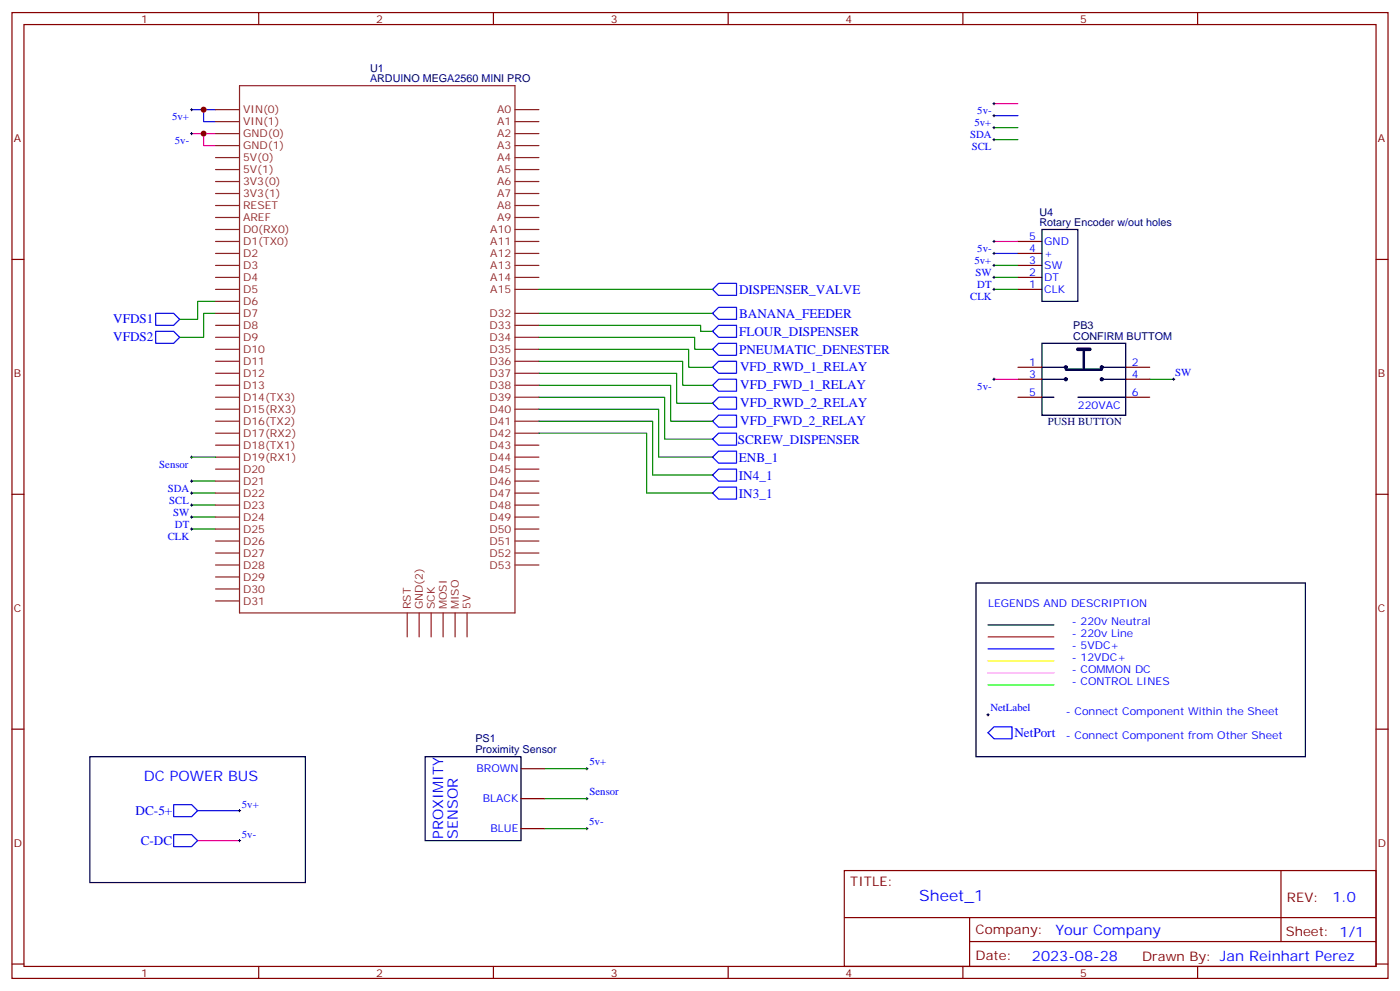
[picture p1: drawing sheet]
<svg xmlns="http://www.w3.org/2000/svg" width="412mm" height="292mm" viewBox="0 0 412 292" stroke-linecap="round" stroke-linejoin="round" font-family="sans-serif">
<g fill="none" stroke="#870000" stroke-width=".35">
<path d="M3.5 3.7h405.4v284.3h-405.4zM7.1 7.2h398.2v277.3h-398.2zM76.2 3.7v3.5M145.3 3.7v3.5M214.5 3.7v3.5M283.6 3.7v3.5M352.8 3.7v3.5M3.5 76.4h3.6M299.9 78.1h7M299.9 74.6h7M299.9 71.1h7M405.3 76.4h3.6"/>
<path d="M299.9 85.2h7M299.9 81.7h7M299.9 108.1h7M299.9 111.7h7M299.9 116.9h7M331.6 108.1h7.1M331.6 111.7h7.1M331.6 116.9h7.1M3.5 145.5h3.6M405.3 145.5h3.6M3.5 214.7h3.6M405.3 214.7h3.6"/>
<path d="M153.5 226.3h7M153.5 235.1h7M153.5 243.9h7M248.7 256.3h156.6v28.2h-156.6zM377.3 256.3v20.9M248.7 270.1h156.5M285.6 277.2h119.6M285.6 270.1v14.2M3.5 283.8h3.6M76.2 284.5v3.5M145.3 284.5v3.5M214.5 284.5v3.5"/>
<path d="M283.6 284.5v3.5M352.8 284.5v3.5M405.3 283.8h3.6"/>
</g>
<g fill="none" stroke="#008700" stroke-width=".35">
<path d="M292.8 37.6h7.1M292.8 41.1h7.1M292.8 78.1h7.1M63.5 92.3h-3.5v7h-7.1M63.5 88.7h-5.3v5.3h-5.3M158.7 95.8h47.7v1.7h3.5M158.7 99.3h45.9v3.5h5.3M158.7 92.3h51.2M158.7 85.2h51.2M292.8 85.2h7.1M292.8 81.7h7.1M158.7 116.9h37.1v12.4h14.1"/>
<path d="M158.7 102.8h44.1v5.3h7.1M158.7 106.4h42.4v7h8.8M158.7 109.9h40.6v8.8h10.6M158.7 113.4h38.9v10.6h12.3M338.7 111.7h7M56.4 134.6h7.1M158.7 120.5h35.3v14.1h15.9M158.7 124h33.6v15.9h17.6M158.7 127.5h31.8v17.7h19.4M56.4 155.8h7.1M56.4 152.2h7.1M56.4 148.7h7.1"/>
<path d="M56.4 145.2h7.1M56.4 141.6h7.1M160.5 226.3h12.4M160.5 235.1h12.4M160.5 243.9h12.4"/>
</g>
<g fill="none" stroke="#00f" stroke-width=".35">
<path d="M56.4 32.3h3.6M63.5 32.3h-3.5v3.5h3.5M292.8 34h7.1M292.8 74.6h7.1M45.9 97.5h5.3l1.7 1.8-1.7 1.8h-5.3zM45.9 92.3h5.3l1.7 1.7-1.7 1.8h-5.3zM209.9 92.3l1.8-1.8h5.3v3.5h-5.3zM209.9 97.5l1.8-1.7h5.3v3.5h-5.3zM209.9 85.2l1.8-1.8h5.3v3.6h-5.3zM209.9 118.7l1.8-1.8h5.3v3.6h-5.3zM209.9 108.1l1.8-1.7h5.3v3.5h-5.3zM209.9 113.4l1.8-1.7h5.3v3.5h-5.3z"/>
<path d="M209.9 102.8l1.8-1.7h5.3v3.5h-5.3zM209.9 124l1.8-1.8h5.3v3.6h-5.3zM209.9 129.3l1.8-1.8h5.3v3.6h-5.3zM209.9 134.6l1.8-1.8h5.3v3.5h-5.3zM209.9 139.9l1.8-1.8h5.3v3.5h-5.3zM209.9 145.2l1.8-1.8h5.3v3.5h-5.3zM291 191h19.4M291 215.7l1.8-1.7h5.3v3.5h-5.3zM51.2 236.9h5.2l1.8 1.8-1.8 1.7h-5.2zM58.2 238.7h12.4M51.2 245.7h5.2l1.8 1.8-1.8 1.7h-5.2z"/>
</g>
<path d="M291 201.6h19.4" fill="none" stroke="#0f0" stroke-width=".35"/>
<path d="M56.4 39.3h7.1M60 39.3v3.6h3.5M292.8 30.5h7.1M292.8 71.1h7.1M292.8 111.7h7.1M291 198.1h19.4M58.2 247.5h12.4" fill="none" stroke="#f0f" stroke-width=".35"/>
<path d="M306.9 67.6h10.6v21.1h-10.6zM306.9 101.1h24.7v21.1h-24.7zM306.9 116.9h3.5M306.9 111.7h7.1M306.9 108.1h7.1M317.5 116.9h14.1M324.6 111.7h7M324.6 108.1h7M287.5 171.6h97v51.2h-97zM291 184h19.4M26.5 222.8h63.5v37h-63.5zM125.2 222.8h28.3v24.7h-28.3z" fill="none" stroke="#000" stroke-width=".35"/>
<path d="M291 187.5h19.4" fill="none" stroke="#f00" stroke-width=".35"/>
<path d="M291 194.6h19.4" fill="none" stroke="#ff0" stroke-width=".35"/>
<g fill="none" stroke="#000" stroke-width=".29">
<path d="M56.1 39.3h.7M56.1 32.3h.7M56.4 31.9v.7M56.4 39v.7M292.5 37.6h.7M292.5 34h.7M292.5 30.5h.7M292.8 30.2v.7M292.8 33.7v.7M292.8 37.2v.7M292.5 41.1h.7M292.8 40.7v.8"/>
<path d="M292.5 78.1h.7M292.5 71.1h.7M292.5 74.6h.7M292.8 70.7v.7M292.8 74.3v.7M292.8 77.8v.7M292.5 85.2h.7M292.5 81.7h.7M292.8 81.3v.7M292.8 84.8v.7M292.5 111.7h.7M292.8 111.3v.7"/>
<path d="M345.4 111.7h.7M345.7 111.3v.7M56.1 134.6h.7M56.4 134.2v.7M56.1 145.2h.7M56.1 141.6h.7M56.1 155.8h.7M56.1 152.2h.7M56.1 148.7h.7M56.4 141.3v.7M56.4 144.8v.7M56.4 148.3v.7"/>
<path d="M56.4 151.9v.7M56.4 155.4v.7M290.7 210.4h.7M291 210.1v.7M70.2 238.7h.7M70.6 238.3v.7M172.5 226.3h.7M172.5 235.1h.7M172.9 226v.7M172.9 234.8v.7M70.2 247.5h.7M70.6 247.1v.7"/>
<path d="M172.5 243.9h.7M172.9 243.6v.7"/>
</g>
<path d="M317.5 102.8h3.5" fill="none" stroke="#000" stroke-width="1.1"/>
<path d="M314 108.8h10.6M319.3 102.8v6" fill="none" stroke="#000" stroke-width=".71"/>
<g fill="#000" stroke="#000" stroke-width=".35">
<circle cx="314" cy="108.1" r=".44"/>
<circle cx="314" cy="111.7" r=".44"/>
<circle cx="324.6" cy="108.1" r=".44"/>
<circle cx="324.6" cy="111.7" r=".44"/>
</g>
<g fill="none" stroke="#8c2424" stroke-width=".35">
<path d="M63.5 35.8h7.1M63.5 39.3h7.1M63.5 32.3h7.1M70.6 25.2h81.1v155.2h-81.1zM151.7 35.8h7M151.7 39.3h7M151.7 32.3h7M63.5 42.9h7.1M63.5 46.4h7.1M63.5 57h7.1M63.5 53.4h7.1M63.5 49.9h7.1"/>
<path d="M151.7 42.9h7M151.7 46.4h7M151.7 57h7M151.7 53.4h7M151.7 49.9h7M63.5 71.1h7.1M63.5 67.6h7.1M63.5 78.1h7.1M63.5 74.6h7.1M63.5 60.5h7.1M63.5 64h7.1M151.7 71.1h7"/>
<path d="M151.7 67.6h7M151.7 78.1h7M151.7 74.6h7M151.7 60.5h7M151.7 64h7M63.5 88.7h7.1M63.5 81.7h7.1M63.5 85.2h7.1M63.5 99.3h7.1M63.5 95.8h7.1M63.5 92.3h7.1M151.7 81.7h7"/>
<path d="M151.7 85.2h7M151.7 99.3h7M151.7 95.8h7M151.7 92.3h7M63.5 102.8h7.1M63.5 109.9h7.1M63.5 106.4h7.1M63.5 113.4h7.1M63.5 116.9h7.1M151.7 102.8h7M151.7 109.9h7M151.7 106.4h7"/>
<path d="M151.7 113.4h7M151.7 116.9h7M63.5 131.1h7.1M63.5 134.6h7.1M63.5 124h7.1M63.5 127.5h7.1M63.5 120.5h7.1M63.5 138.1h7.1M151.7 131.1h7M151.7 134.6h7M151.7 124h7M151.7 127.5h7"/>
<path d="M151.7 120.5h7M151.7 138.1h7M63.5 152.2h7.1M63.5 145.2h7.1M63.5 141.6h7.1M63.5 148.7h7.1M63.5 159.3h7.1M63.5 155.8h7.1M151.7 152.2h7M151.7 145.2h7M151.7 141.6h7M151.7 148.7h7"/>
<path d="M151.7 159.3h7M151.7 155.8h7M63.5 162.8h7.1M63.5 166.3h7.1M63.5 173.4h7.1M63.5 169.9h7.1M63.5 176.9h7.1M151.7 162.8h7M151.7 166.3h7M119.9 180.4v7.1M123.5 180.4v7.1M127 180.4v7.1"/>
<path d="M130.5 180.4v7.1M134.1 180.4v7.1M137.6 180.4v7.1"/>
</g>
<g fill="#c00">
<circle cx="60" cy="39.3" r=".88"/>
<circle cx="60" cy="32.3" r=".88"/>
</g>
<text font-size="4.6" fill="#00f" x="270.8" y="265.3">Sheet_1</text>
<g font-size="4.2" fill="#00f">
<text x="42.3" y="229.8">DC POWER BUS</text>
<text x="130.6" y="247" transform="rotate(-90 130.6 247)">PROXIMITY</text>
<text x="134.8" y="247" transform="rotate(-90 134.8 247)">SENSOR</text>
<text x="392.5" y="265.6">1.0</text>
<text x="310.9" y="275.1">Your Company</text>
<text x="304" y="282.9">2023-08-28</text>
</g>
<g font-size="3.9" fill="#00f">
<text x="217.7" y="86.6">DISPENSER_VALVE</text>
<text x="33.4" y="95.2">VFDS1</text>
<text x="217.7" y="93.5">BANANA_FEEDER</text>
<text x="33.4" y="100.5">VFDS2</text>
<text x="217.7" y="98.8">FLOUR_DISPENSER</text>
<text x="217.7" y="104.1">PNEUMATIC_DENESTER</text>
<text x="218" y="109.2">VFD_RWD_1_RELAY</text>
<text x="218" y="119.9">VFD_RWD_2_RELAY</text>
<text x="218" y="114.5">VFD_FWD_1_RELAY</text>
<text x="218" y="125.1">VFD_FWD_2_RELAY</text>
<text x="217.4" y="130.6">SCREW_DISPENSER</text>
<text x="217.7" y="135.9">ENB_1</text>
<text x="217.7" y="141.2">IN4_1</text>
<text x="217.7" y="146.5">IN3_1</text>
<text x="298.8" y="217">NetPort</text>
<text x="40" y="239.9">DC-5+</text>
<text x="41.5" y="248.7">C-DC</text>
</g>
<g font-size="3.9" fill="#800">
<text x="250.5" y="260.9">TITLE:</text>
<text x="379.1" y="265.6">REV:</text>
<text x="287.4" y="275.1">Company:</text>
<text x="378.7" y="275.7">Sheet: 1/1</text>
<text x="287.4" y="282.8">Date:</text>
<text x="336.4" y="282.8">Drawn By: Jan Reinhart Perez</text>
</g>
<g font-size="3.2" fill="#800">
<text x="41.6" y="6.7">1</text>
<text x="110.8" y="6.7">2</text>
<text x="179.9" y="6.7">3</text>
<text x="249.1" y="6.7">4</text>
<text x="318.2" y="6.7">5</text>
<text x="4.1" y="41.8">A</text>
<text x="405.9" y="41.8">A</text>
<text x="4.1" y="110.9">B</text>
<text x="405.9" y="110.9">B</text>
<text x="4.1" y="180.1">C</text>
<text x="405.9" y="180.1">C</text>
<text x="4.1" y="249.2">D</text>
<text x="405.9" y="249.2">D</text>
<text x="41.6" y="287.5">1</text>
<text x="110.8" y="287.5">2</text>
<text x="179.9" y="287.5">3</text>
<text x="249.1" y="287.5">4</text>
<text x="318.2" y="287.5">5</text>
</g>
<g font-size="3.2" fill="#000080">
<text x="109" y="21.2">U1</text>
<text x="109" y="24.2">ARDUINO MEGA2560 MINI PRO</text>
<text x="306.2" y="63.6">U4</text>
<text x="306.2" y="66.5">Rotary Encoder w/out holes</text>
<text x="316.2" y="100">CONFIRM BUTTOM</text>
<text x="316.2" y="96.8">PB3</text>
<text x="308.7" y="125.2">PUSH BUTTON</text>
<text x="140" y="221.7">Proximity Sensor</text>
<text x="140" y="218.5">PS1</text>
</g>
<g font-size="3.2" fill="#00f">
<text x="50.7" y="35.5">5v+</text>
<text x="287.9" y="33.7">5v-</text>
<text x="285.8" y="40.7">SDA</text>
<text x="287.1" y="37.2">5v+</text>
<text x="51.5" y="42.5">5v-</text>
<text x="286.2" y="44.3">SCL</text>
<text x="303.1" y="70.7">5</text>
<text x="287.1" y="77.8">5v+</text>
<text x="287.9" y="74.3">5v-</text>
<text x="303.1" y="77.8">3</text>
<text x="303.1" y="74.3">4</text>
<text x="307.6" y="75.7">+</text>
<text x="307.6" y="72.1">GND</text>
<text x="287.4" y="81.3">SW</text>
<text x="303.1" y="81.3">2</text>
<text x="307.6" y="82.7">DT</text>
<text x="307.6" y="79.2">SW</text>
<text x="285.8" y="88.4">CLK</text>
<text x="287.9" y="84.8">DT</text>
<text x="303.1" y="84.8">1</text>
<text x="307.6" y="86.3">CLK</text>
<text x="303.1" y="107.8">1</text>
<text x="333.4" y="107.8">2</text>
<text x="303.1" y="111.3">3</text>
<text x="333.4" y="111.3">4</text>
<text x="346.2" y="110.8">SW</text>
<text x="287.9" y="114.8">5v-</text>
<text x="303.1" y="116.6">5</text>
<text x="333.4" y="116.6">6</text>
<text x="317.5" y="120.5">220VAC</text>
<text x="46.9" y="137.8">Sensor</text>
<text x="49.4" y="144.8">SDA</text>
<text x="49.9" y="148.3">SCL</text>
<text x="51" y="151.9">SW</text>
<text x="51.5" y="155.4">DT</text>
<text x="49.4" y="158.9">CLK</text>
<text x="291" y="178.7">LEGENDS AND DESCRIPTION</text>
<text x="315.7" y="184">- 220v Neutral</text>
<text x="315.7" y="191">- 5VDC+</text>
<text x="315.7" y="187.5">- 220v Line</text>
<text x="315.7" y="194.6">- 12VDC+</text>
<text x="315.7" y="201.6">- CONTROL LINES</text>
<text x="315.7" y="198.1">- COMMON DC</text>
<text x="291.7" y="209.4">NetLabel</text>
<text x="314" y="210.4">- Connect Component Within the Sheet</text>
<text x="314" y="217.5">- Connect Component from Other Sheet</text>
<text x="140.4" y="227.4">BROWN</text>
<text x="173.7" y="225.3">5v+</text>
<text x="71.3" y="237.8">5v+</text>
<text x="142.2" y="236.2">BLACK</text>
<text x="173.7" y="234.2">Sensor</text>
<text x="144.5" y="245">BLUE</text>
<text x="173.6" y="243">5v-</text>
<text x="71.3" y="246.6">5v-</text>
</g>
<g font-size="3.2" fill="#8d2323">
<text x="71.6" y="33.3">VIN(0)</text>
<text x="146.5" y="33.3">A0</text>
<text x="71.6" y="40.4">GND(0)</text>
<text x="71.6" y="36.9">VIN(1)</text>
<text x="146.5" y="36.9">A1</text>
<text x="146.5" y="40.4">A2</text>
<text x="71.6" y="43.9">GND(1)</text>
<text x="71.6" y="47.4">5V(0)</text>
<text x="146.5" y="47.4">A4</text>
<text x="146.5" y="43.9">A3</text>
<text x="71.6" y="51">5V(1)</text>
<text x="146.5" y="51">A5</text>
<text x="71.6" y="54.5">3V3(0)</text>
<text x="71.6" y="58">3V3(1)</text>
<text x="146.5" y="58">A7</text>
<text x="146.5" y="54.5">A6</text>
<text x="71.6" y="61.6">RESET</text>
<text x="71.6" y="65.1">AREF</text>
<text x="146.5" y="61.6">A8</text>
<text x="146.5" y="65.1">A9</text>
<text x="71.6" y="68.6">D0(RX0)</text>
<text x="144.4" y="68.6">A10</text>
<text x="71.6" y="72.1">D1(TX0)</text>
<text x="71.6" y="75.7">D2</text>
<text x="144.4" y="72.1">A11</text>
<text x="144.4" y="75.7">A12</text>
<text x="71.6" y="82.7">D4</text>
<text x="71.6" y="79.2">D3</text>
<text x="144.4" y="82.7">A14</text>
<text x="144.4" y="79.2">A13</text>
<text x="71.6" y="89.8">D6</text>
<text x="71.6" y="86.3">D5</text>
<text x="144.4" y="86.3">A15</text>
<text x="71.6" y="93.3">D7</text>
<text x="144.2" y="93.3">D32</text>
<text x="71.6" y="100.4">D9</text>
<text x="71.6" y="96.8">D8</text>
<text x="144.2" y="100.4">D34</text>
<text x="144.2" y="96.8">D33</text>
<text x="71.6" y="103.9">D10</text>
<text x="71.6" y="107.4">D11</text>
<text x="144.2" y="107.4">D36</text>
<text x="144.2" y="103.9">D35</text>
<text x="71.6" y="110.9">D12</text>
<text x="144.2" y="110.9">D37</text>
<text x="71.6" y="114.5">D13</text>
<text x="71.6" y="118">D14(TX3)</text>
<text x="144.2" y="118">D39</text>
<text x="144.2" y="114.5">D38</text>
<text x="71.6" y="125.1">D16(TX2)</text>
<text x="71.6" y="121.5">D15(RX3)</text>
<text x="144.2" y="121.5">D40</text>
<text x="144.2" y="125.1">D41</text>
<text x="71.6" y="128.6">D17(RX2)</text>
<text x="144.2" y="128.6">D42</text>
<text x="71.6" y="132.1">D18(TX1)</text>
<text x="71.6" y="135.6">D19(RX1)</text>
<text x="144.2" y="132.1">D43</text>
<text x="144.2" y="135.6">D44</text>
<text x="71.6" y="142.7">D21</text>
<text x="71.6" y="139.2">D20</text>
<text x="144.2" y="142.7">D46</text>
<text x="144.2" y="139.2">D45</text>
<text x="71.6" y="146.2">D22</text>
<text x="71.6" y="149.8">D23</text>
<text x="144.2" y="149.8">D48</text>
<text x="144.2" y="146.2">D47</text>
<text x="71.6" y="153.3">D24</text>
<text x="144.2" y="153.3">D49</text>
<text x="71.6" y="160.3">D26</text>
<text x="71.6" y="156.8">D25</text>
<text x="144.2" y="160.3">D51</text>
<text x="144.2" y="156.8">D50</text>
<text x="71.6" y="163.9">D27</text>
<text x="71.6" y="167.4">D28</text>
<text x="144.2" y="163.9">D52</text>
<text x="144.2" y="167.4">D53</text>
<text x="71.6" y="170.9">D29</text>
<text x="71.6" y="174.4">D30</text>
<text x="71.6" y="178">D31</text>
<text x="121" y="179.4" transform="rotate(-90 121 179.4)">RST</text>
<text x="124.5" y="179.4" transform="rotate(-90 124.5 179.4)">GND(2)</text>
<text x="128.1" y="179.4" transform="rotate(-90 128.1 179.4)">SCK</text>
<text x="131.6" y="179.4" transform="rotate(-90 131.6 179.4)">MOSI</text>
<text x="135.1" y="179.4" transform="rotate(-90 135.1 179.4)">MISO</text>
<text x="138.6" y="179.4" transform="rotate(-90 138.6 179.4)">5V</text>
</g>
</svg>
